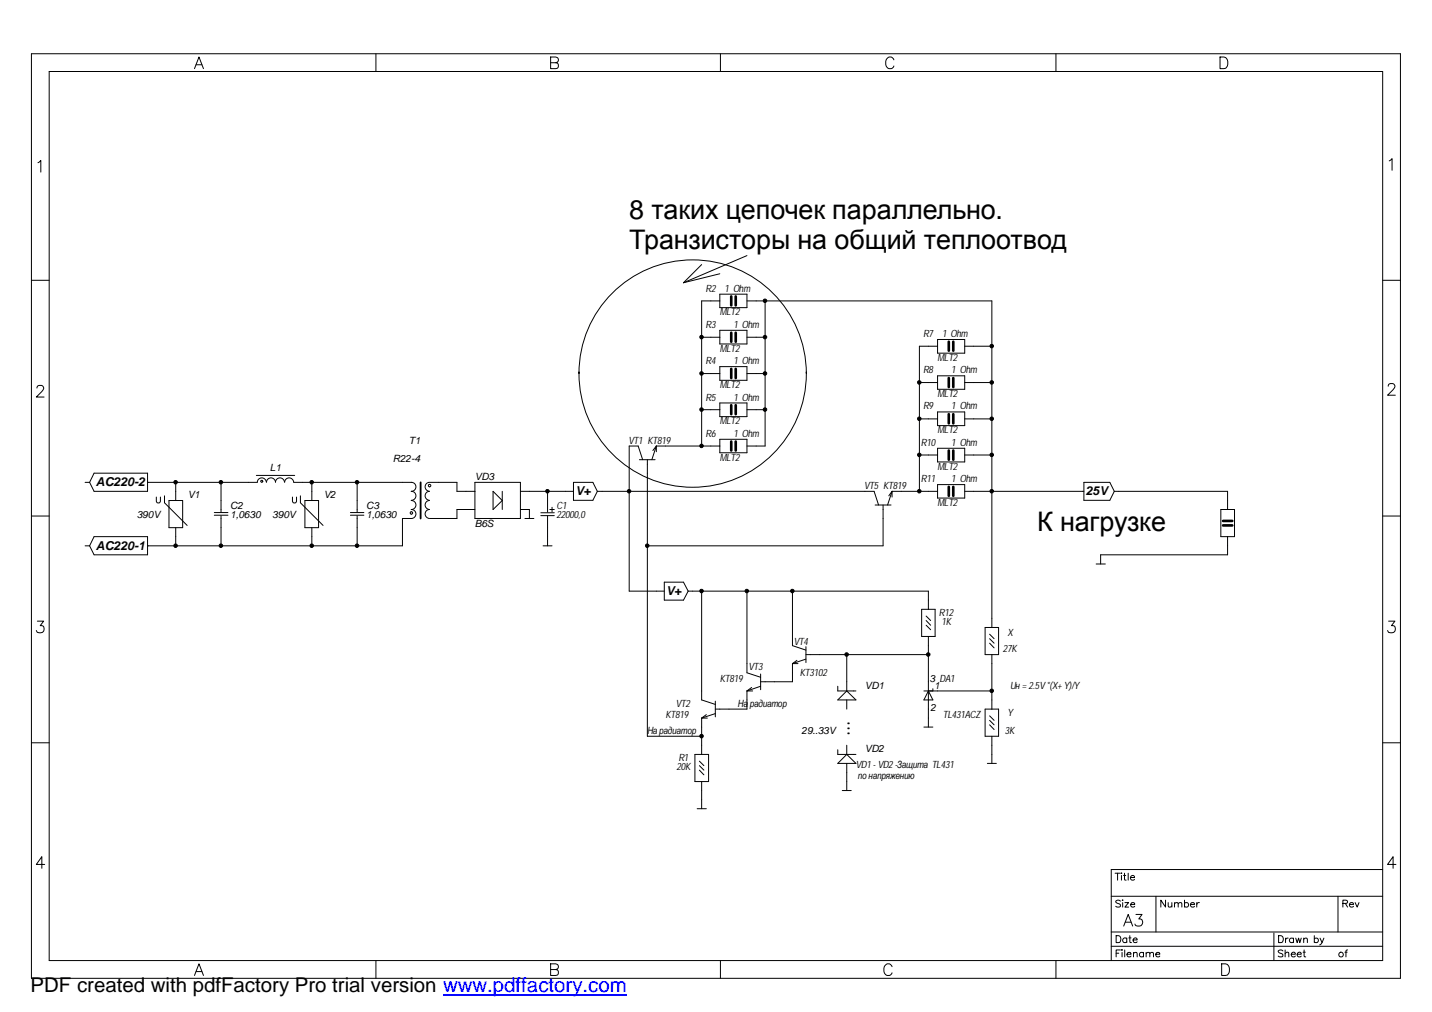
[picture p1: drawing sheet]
<svg xmlns="http://www.w3.org/2000/svg" width="297mm" height="210mm" viewBox="0 0 297 210" stroke-linecap="round" stroke-linejoin="round" font-family="sans-serif">
<g fill="none" stroke="#000" stroke-width=".21">
<path d="M6.5 11.1h284v191.8h-284zM10.2 14.8h276.6v184.4h-276.6zM40.3 14.2l1-2.4 .9 2.4M40.7 13.4h1.2M78 11.1v3.7M114.2 11.8l1.4 .2a.59 .59 0 0 1 0 .9l-.3 .1 .3 .1a.71 .71 0 0 1 0 1.1h-1.4zM114.2 13h1.1M149.4 11.1v3.7M185.4 12.4a.87 .87 0 0 0-1-.6 .87 .87 0 0 0-.7 1 1.06 1.06 0 0 0 .2 1.1 1.06 1.06 0 0 0 1.2 .3l.3-.5M219 11.1v3.7M253.1 11.8h.8a1.4 1.4 0 0 1 .4 2.4h-1.2zM7.9 33.8l.6-.5v2.4"/>
<path d="M288.2 33.4l.6-.5v2.4M6.5 58.1h3.7M145.5 54.9l-3.7 3.7M149.3 56.8l-7.5 1.8M154.9 53l-13.1 5.6M286.8 58.1h3.7M145.5 69.9h3.8M145.5 77.5h3.8M149.3 62.4h-3.8v30.1M149.3 61h5.6v2.8h-5.6zM149.3 68.5h5.6v2.8h-5.6zM149.3 76h5.6v2.9h-5.6z"/>
<path d="M154.9 62.4h50.8v67.7M154.9 69.9h3.8M154.9 77.5h3.8M158.7 62.4v30.1h-3.8M190.7 79.3h3.8M194.5 71.8h-3.8v30.1M194.5 70.4h5.6v2.9h-5.6zM194.5 77.9h5.6v2.8h-5.6zM200.1 79.3h5.6M200.1 71.8h5.6M7.7 80.5a.49 .49 0 0 1 .4-.6h.5a.58 .58 0 0 1 .3 1l-1.4 1.5h1.6M19.5 98.1h11.1v3.8h-11.1l-.9-1.9z"/>
<path d="M53.2 98.6h7.9M54.2 99.7h.2l.1 .3h-.3zM132.6 95.3h3.3M133.3 95.3l-.9-2.8h-1.9v30.1h7.3M134.3 95.3v57.4h11.2M136.1 92.5h13.2M136.1 92.5l-.7 .9M136.1 92.5v1.2M136.1 92.5l-.9 2.8M145.5 85h3.8M149.3 83.6h5.6v2.8h-5.6zM149.3 91.1h5.6v2.8h-5.6z"/>
<path d="M154.9 85h3.8M190.7 86.9h3.8M190.7 94.4h3.8M194.5 85.4h5.6v2.9h-5.6zM194.5 93h5.6v2.8h-5.6zM200.1 86.9h5.6M200.1 94.4h5.6M288 80.1a.49 .49 0 0 1 .4-.5h.5a.58 .58 0 0 1 .3 .9l-1.4 1.5h1.6M6.5 107h3.7M17.7 113.2h.9M17.7 100h.9M19.5 111.3h11.1v3.8h-11.1l-.9-1.9z"/>
<path d="M30.6 100h22.8M32.4 103.1v.9l.2 .3h.2h.3l.2-.3v-.9M34.1 102.8v1.5l4.7 4.7M35.1 103.8h2.8v5.6h-2.8zM36.4 100v3.8M36.4 109.4v3.8M44.4 106.3h2.9M44.4 106.9h2.9M45.8 100v6.2M45.8 107v6.2M53.4 100a.93 .93 0 0 1 .9-.9 .93 .93 0 0 1 .9 .9M55.3 100a.93 .93 0 0 1 .9-.9 .93 .93 0 0 1 .9 .9 .93 .93 0 0 1 1-.9 .93 .93 0 0 1 .9 .9"/>
<path d="M59.1 100a.93 .93 0 0 1 .9-.9 .93 .93 0 0 1 .9 .9M60.7 103.1v.9l.1 .3h.2h.3l.2-.3v-.9M60.9 100h24.4M62.3 102.8v1.5l4.7 4.7M63.2 103.8h2.9v5.6h-2.9zM64.7 100v3.8M64.7 109.4v3.8M72.7 106.3h2.8M72.7 106.9h2.8M74.1 100v6.2M74.1 107v6.2M85.3 103.8a.93 .93 0 0 1 1 .9 .93 .93 0 0 1-1 1 .93 .93 0 0 1 1 .9 .93 .93 0 0 1-1 .9"/>
<path d="M85.3 100a.93 .93 0 0 1 1 1 .93 .93 0 0 1-1 .9 .93 .93 0 0 1 1 .9 .93 .93 0 0 1-1 1M85.3 107.5h-1.8v5.7h-52.9M89.1 103.8a.93 .93 0 0 0-.9 .9 .93 .93 0 0 0 .9 1 .93 .93 0 0 0-.9 .9 .93 .93 0 0 0 .9 .9h5.7v-1.8h3.7M98.5 101.9h-3.7v-1.9h-5.7a.93 .93 0 0 0-.9 1 .93 .93 0 0 0 .9 .9 .93 .93 0 0 0-.9 .9 .93 .93 0 0 0 .9 1M98.5 100h9.4v7.5h-9.4zM102.3 101.9l1.9 1.9-1.9 1.9zM104.2 101.9v3.8M107.9 105.7h1.9v1.8M107.9 101.9h11.1M108.9 107.5h1.8M112.2 106.9h2.8M112.2 106.4h2.8"/>
<path d="M112.6 113.2h1.9M113.6 101.9v4.3M113.6 107v6.2M114 105.7h1M114.5 105.2v.9M119 100h4l.9 1.9-.9 1.9h-4zM123.9 101.9h57.4l.9 2.8M181.5 104.7h3.3M183.2 104.7v8.5h-48.9M185 101.9h9.5M185 101.9l-.6 .9M185 101.9v1.2"/>
<path d="M185 101.9l-.9 2.8M194.5 100.5h5.6v2.8h-5.6zM200.1 101.9h24.7M224.8 100h5.4l.9 1.9-.9 1.9h-5.4zM227.4 117h1.9M231.1 101.9h23.5v3.8M253.2 105.7h2.9v5.6h-2.9zM254.6 111.3v3.8h-26.3v1.9M286.8 107h3.7M7.7 128.8h1.4l-.8 1a.77 .77 0 0 1 .9 .8 .77 .77 0 0 1-1.1 .6h-.4l-.2-.4M137.8 120.7h4l.9 1.9-.9 1.9h-4zM142.7 122.6h49.9v3.8"/>
<path d="M145.5 122.6v22.6l2.9 .9M154.9 122.6v16.9l2.9 1M157.8 139.8v3.3M164.4 137.6v3.8h-6.6M164.4 122.6v11.3l2.8 .9M164.4 137.6h1.1M165.3 137l-.9 .6M167.2 135.8h25.4M167.2 134.1v3.3M167.2 136.7l-2.8 .9M175.6 135.8v7.5M191.2 126.4h2.8v5.6h-2.8z"/>
<path d="M192.1 127.8l.9 .9M192.1 128.7l.9 1M192.1 129.7l.9 .9M192.6 132v18.8M204.3 130.1h2.8v5.7h-2.8zM205.3 131.5l.9 1M205.3 132.5l.9 .9M205.3 133.4l.9 1M205.7 135.8v11.3M288 128.8h1.3l-.7 1a.77 .77 0 0 1 .9 .8 .77 .77 0 0 1-1.1 .6h-.4l-.2-.4M6.5 154.1h3.7M144.1 156.5h2.9v5.6h-2.9z"/>
<path d="M145.1 157.9l.9 .9M145.1 158.8l.9 .9M145.1 159.7l.9 1M145.5 148.9v7.6M145.5 148.9h1.2M146.5 148.2l-1 .7M148.4 145.4v3.3M148.4 148l-2.9 .9M154.9 143.3v3.8h-6.5M154.9 143.3h1.2M155.9 142.6l-1 .7M157.8 142.3l-2.9 1"/>
<path d="M173.8 158.3l1.8-1.8 1.9 1.8zM173.8 142.3v1h3.7M173.8 155.5v1h3.7M173.8 145.2l1.8-1.9 1.9 1.9zM175.6 145.2v1.9M175.6 154.6v1.9M175.6 158.3v5.7M191.6 143.3h14.1M191.6 150.8h1.9M192.6 143.3l.9 1.9h-1.9zM193.5 142.8v.5M204.3 147.1h2.8v5.6h-2.8z"/>
<path d="M204.8 158.3h1.9M205.3 148.5l.9 .9M205.3 149.4l.9 .9M205.3 150.3l.9 1M205.7 152.7v5.6M286.8 154.1h3.7M9.3 179.3h-1.8l1.2-1.6v2.4M144.6 167.7h1.9M145.5 162.1v5.6M174.7 164h1.9M289.6 179.3h-1.8l1.2-1.6v2.4M78 199.2v3.7"/>
<path d="M114.2 199.9l1.4 .1a.59 .59 0 0 1 0 1l-.3 .1 .3 .1a.71 .71 0 0 1 0 1l-1.4 .1zM149.4 199.2v3.7M219 199.2v3.7M230.5 196.3h56.3M230.5 193.3h56.3M230.5 185.9h56.3M231.3 181.1h1M231.5 194.1h.5a.78 .78 0 0 1 .5 .7 .78 .78 0 0 1-.5 .7h-.5zM231.5 197.7h.6M231.8 181.1v1.5M232.4 186.9a.56 .56 0 0 0-1 .1l.3 .3 .7 .3v.2l-.1 .3h-.5l-.4-.1M232.4 197h-.9v1.5"/>
<path d="M232.5 181.1h.2zM232.6 181.6v1M232.7 196.9v.2zM232.7 197.5v1M232.8 186.7h.2zM232.9 187.2v.9M233 181.6h.5M233.1 192.1l.9-2.4 .9 2.4M233.3 181.1v1.4l.3 .1M233.3 197v1.5M233.3 187.2h.8l-.8 .9h.8M233.4 191.3h1.2"/>
<path d="M233.7 194.7a.48 .48 0 0 0-.7 0 .48 .48 0 0 0 0 .7 .48 .48 0 0 0 .7-.1M233.7 194.5v1M233.8 197.9h.8a.46 .46 0 0 0-.5-.3 .46 .46 0 0 0-.4 .4 .46 .46 0 0 0 .4 .5l.5-.2M234 181.1v1.5M234.1 194.5h.5M234.4 194.1v1.4h.3M234.5 182h.8a.46 .46 0 0 0-.6-.4 .46 .46 0 0 0-.1 .8l.3 .2 .4-.2M234.5 187.6h.9a.48 .48 0 0 0-.6-.4 .48 .48 0 0 0-.3 .6 .48 .48 0 0 0 .6 .3l.3-.1M235 195h.9a.46 .46 0 0 0-.7-.4 .46 .46 0 0 0-.1 .7l.3 .2 .5-.2M235.1 197.8l.4-.3 .3 .1 .1 .9M235.1 197.5v1M235.6 189.7h1.3l-.7 .9a.77 .77 0 0 1 .8 .9 .77 .77 0 0 1-1 .6l-.4-.1-.2-.3"/>
<path d="M237.2 197.7a.48 .48 0 0 0-.7 0 .48 .48 0 0 0 0 .7 .48 .48 0 0 0 .7-.1M237.2 197.5v1M237.7 197.8l.4-.3 .3 .1 .1 .9M237.7 197.5v1M238.5 197.8l.3-.3 .4 .1 .1 .9M239.7 197.9h.9a.46 .46 0 0 0-.5-.3 .46 .46 0 0 0-.4 .4 .46 .46 0 0 0 .4 .5l.5-.2M239.8 185.9v7.4M241.8 186.7v1.4l-1-1.4v1.4M242.3 187.2l.1 .9h.3l.4-.2M243.1 187.2v.9M243.6 187.5l.4-.3 .3 .1 .1 .8M243.6 187.2v.9"/>
<path d="M244.4 187.5l.3-.3 .4 .1 .1 .8M245.7 187.4a.48 .48 0 0 1 .7-.1 .48 .48 0 0 1 0 .7 .48 .48 0 0 1-.7 0M245.7 186.7v1.4M246.9 187.6h.9a.46 .46 0 0 0-.5-.4 .46 .46 0 0 0-.4 .5 .46 .46 0 0 0 .4 .4l.5-.1M248.2 187.2v.9M248.8 187.2a.43 .43 0 0 0-.6 .4M253.4 199.9h.8a1.4 1.4 0 0 1 .4 2.3l-1.2 .1zM264.2 193.5v5.7M265.2 194.1h.5a.78 .78 0 0 1 .5 .7 .78 .78 0 0 1-.5 .7h-.5zM266.1 197.2a.56 .56 0 0 0-1 .2l.3 .3 .7 .2v.2l-.1 .3-.5 .1-.4-.2M266.6 197.8l.3-.3 .4 .1v.9M266.6 197v1.5"/>
<path d="M266.7 194.6v.9M267.2 194.6a.43 .43 0 0 0-.5 .4M267.8 197.9h.9a.46 .46 0 0 0-.7-.4 .46 .46 0 0 0-.1 .8l.3 .2 .5-.2M268.3 194.7a.48 .48 0 0 0-.7 0 .48 .48 0 0 0 0 .7 .48 .48 0 0 0 .7-.1M268.3 194.6v.9M268.8 194.6l.3 .9 .3-.9 .2 .9 .3-.9M269.1 197.9h.8a.46 .46 0 0 0-.6-.4 .46 .46 0 0 0-.1 .8l.3 .2 .4-.2M270.3 197.5h.5M270.4 194.8l.4-.2h.3l.1 .9M270.4 194.6v.9M270.5 197l.1 1.4 .2 .1M272.6 194.7a.48 .48 0 0 1 .7 0 .48 .48 0 0 1 0 .7 .48 .48 0 0 1-.7-.1"/>
<path d="M272.6 194.1v1.4M273.8 194.6l.4 .9-.5 .5M274.6 194.6l-.4 .9M277.5 185.9v7.4M278.6 187.4l.8-.1 .1-.2-.1-.3-.8-.1v1.4M279 197.5h.4M279.1 187.4l.4 .7M279.5 197l-.3 .1v1.4M279.9 187.6h.9a.46 .46 0 0 0-.6-.4 .46 .46 0 0 0-.4 .5 .46 .46 0 0 0 .5 .4l.5-.1M281.1 187.2l.4 .9 .4-.9M286.8 180.4h-56.3v18.8M40.3 202.3l1-2.4 .9 2.4"/>
<path d="M40.7 201.5h1.2M114.2 201.1h1.1M185 200.5a.87 .87 0 0 0-1-.6 .87 .87 0 0 0-.7 .9 1.06 1.06 0 0 0 .3 1.2 1.06 1.06 0 0 0 1.1 .2l.3-.4"/>
<circle cx="143.7" cy="77.5" r="23.6"/>
<circle cx="85.3" cy="106.4" r=".26"/>
<circle cx="89.1" cy="100.7" r=".26"/>
<circle cx="278.2" cy="198" r=".5"/>
</g>
<g fill="#000" stroke="#000" stroke-width=".21">
<circle cx="145.5" cy="77.5" r=".37"/>
<circle cx="145.5" cy="69.9" r=".37"/>
<circle cx="158.7" cy="62.4" r=".37"/>
<circle cx="158.7" cy="77.5" r=".37"/>
<circle cx="158.7" cy="69.9" r=".37"/>
<circle cx="190.7" cy="79.3" r=".37"/>
<circle cx="205.7" cy="79.3" r=".37"/>
<circle cx="205.7" cy="71.8" r=".37"/>
<circle cx="145.5" cy="92.5" r=".37"/>
<circle cx="145.5" cy="85" r=".37"/>
<circle cx="158.7" cy="85" r=".37"/>
<circle cx="190.7" cy="94.3" r=".37"/>
<circle cx="190.7" cy="86.9" r=".37"/>
<circle cx="205.7" cy="94.3" r=".37"/>
<circle cx="205.7" cy="86.9" r=".37"/>
<circle cx="36.4" cy="100" r=".37"/>
<circle cx="36.4" cy="113.2" r=".37"/>
<circle cx="45.8" cy="100" r=".37"/>
<circle cx="45.8" cy="113.2" r=".37"/>
<circle cx="64.7" cy="100" r=".37"/>
<circle cx="64.7" cy="113.2" r=".37"/>
<circle cx="74.1" cy="100" r=".37"/>
<circle cx="74.1" cy="113.2" r=".37"/>
<circle cx="113.6" cy="101.9" r=".37"/>
<circle cx="130.5" cy="101.9" r=".37"/>
<circle cx="134.3" cy="113.2" r=".37"/>
<circle cx="190.7" cy="101.9" r=".37"/>
<circle cx="205.7" cy="101.9" r=".37"/>
<circle cx="145.5" cy="122.6" r=".37"/>
<circle cx="154.9" cy="122.6" r=".37"/>
<circle cx="164.4" cy="122.6" r=".37"/>
<circle cx="175.6" cy="135.8" r=".37"/>
<circle cx="192.5" cy="135.8" r=".37"/>
<circle cx="145.5" cy="152.7" r=".37"/>
<circle cx="205.7" cy="143.3" r=".37"/>
</g>
<g fill="none" stroke="#000" stroke-width=".55">
<path d="M151.7 61.5v1.8M151.7 69v1.9M151.7 76.5v1.9M152.6 61.5v1.8M152.6 69v1.9M152.6 76.5v1.9M196.8 70.9v1.8M196.8 78.4v1.9M197.7 70.9v1.8M197.7 78.4v1.9M151.7 84v1.9M151.7 91.6v1.8"/>
<path d="M152.6 84v1.9M152.6 91.6v1.8M196.8 85.9v1.9M196.8 93.4v1.9M197.7 85.9v1.9M197.7 93.4v1.9M196.8 101v1.8M197.7 101v1.8M253.7 109h1.9M253.7 108h1.9"/>
</g>
<path d="M87.2 100v7.5" fill="none" stroke="#000" stroke-width=".38"/>
<path d="M91.9 206.3h38.1" fill="none" stroke="#00f" stroke-width=".3"/>
<g font-size="5.6">
<text x="130.5" y="45.5">8 таких цепочек параллельно.</text>
<text x="130.5" y="51.7">Транзисторы на общий теплоотвод</text>
<text x="215.1" y="110">К нагрузке</text>
</g>
<text font-size="4.4" x="176.3" y="152.7" transform="rotate(-90 176.3 152.7)">...</text>
<text font-size="4.2" x="6.3" y="205.7">PDF created with pdfFactory Pro trial version www.pdffactory.com</text>
<g font-size="2.5">
<text x="19.9" y="100.9">AC220-2</text>
<text x="119.4" y="102.8">V+</text>
<text x="225.2" y="102.8">25V</text>
<text x="19.9" y="114.1">AC220-1</text>
<text x="138.2" y="123.5">V+</text>
</g>
<g font-size="2.1">
<text x="146.3" y="60.5">R2</text>
<text x="149.3" y="65.4">MLT2</text>
<text x="150.3" y="60.5">1 Ohm</text>
<text x="146.3" y="68">R3</text>
<text x="152.1" y="68">1 Ohm</text>
<text x="191.5" y="69.9">R7</text>
<text x="195.4" y="69.9">1 Ohm</text>
<text x="146.3" y="75.5">R4</text>
<text x="149.3" y="73">MLT2</text>
<text x="152.1" y="75.5">1 Ohm</text>
<text x="191.5" y="77.4">R8</text>
<text x="194.5" y="74.9">MLT2</text>
<text x="197.3" y="77.4">1 Ohm</text>
<text x="146.3" y="83.1">R5</text>
<text x="149.3" y="80.5">MLT2</text>
<text x="152.1" y="83.1">1 Ohm</text>
<text x="194.5" y="82.4">MLT2</text>
<text x="149.3" y="88">MLT2</text>
<text x="191.5" y="84.9">R9</text>
<text x="194.5" y="89.9">MLT2</text>
<text x="197.3" y="84.9">1 Ohm</text>
<text x="81.5" y="95.8">R22-4</text>
<text x="84.8" y="92">T1</text>
<text x="130.3" y="92">VT1 KT819</text>
<text x="146.3" y="90.6">R6</text>
<text x="149.3" y="95.5">MLT2</text>
<text x="152.1" y="90.6">1 Ohm</text>
<text x="191" y="92.5">R10</text>
<text x="197.3" y="92.5">1 Ohm</text>
<text x="56" y="97.6">L1</text>
<text x="98.5" y="99.5">VD3</text>
<text x="179.2" y="101.4">VT5 KT819</text>
<text x="191" y="100">R11</text>
<text x="194.5" y="97.4">MLT2</text>
<text x="197.3" y="100">1 Ohm</text>
<text x="28.4" y="107.5">390V</text>
<text x="38.9" y="103.3">V1</text>
<text x="47.8" y="107.5">1,0630</text>
<text x="47.8" y="105.6">C2</text>
<text x="56.5" y="107.5">390V</text>
<text x="67.1" y="103.3">V2</text>
<text x="75.9" y="107.5">1,0630</text>
<text x="75.9" y="105.6">C3</text>
<text x="115.4" y="107.5">22000,0</text>
<text x="115.4" y="105.6">C1</text>
<text x="194.5" y="104.9">MLT2</text>
<text x="98.5" y="109.4">B6S</text>
<text x="194.8" y="127.7">R12</text>
<text x="195.3" y="129.6">1K</text>
<text x="209" y="132">X</text>
<text x="164.7" y="133.9">VT4</text>
<text x="208" y="135.3">27K</text>
<text x="149.3" y="141.4">KT819</text>
<text x="155.3" y="139">VT3</text>
<text x="165.9" y="140.2">KT3102</text>
<text x="179.4" y="142.8">VD1</text>
<text x="192.8" y="141.4">3 DA1</text>
<text x="193.8" y="142.8">1</text>
<text x="209.5" y="142.8">Uн = 2.5V*(X+Y)/Y</text>
<text x="138" y="148.9">KT819</text>
<text x="140.2" y="146.6">VT2</text>
<text x="153.1" y="146.6">На радиатор</text>
<text x="193" y="147.5">2</text>
<text x="195.6" y="148.9">TL431ACZ</text>
<text x="209" y="148.4">Y</text>
<text x="134.3" y="152.2">На радиатор</text>
<text x="166.2" y="152.2">29..33V</text>
<text x="179.4" y="156">VD2</text>
<text x="208.4" y="152.2">3K</text>
<text x="140.3" y="159.7">20K</text>
<text x="140.7" y="157.8">R1</text>
<text x="177.5" y="159.3">VD1 -VD2 -Защита TL431</text>
<text x="178" y="161.6">понапряжению</text>
</g>
</svg>
